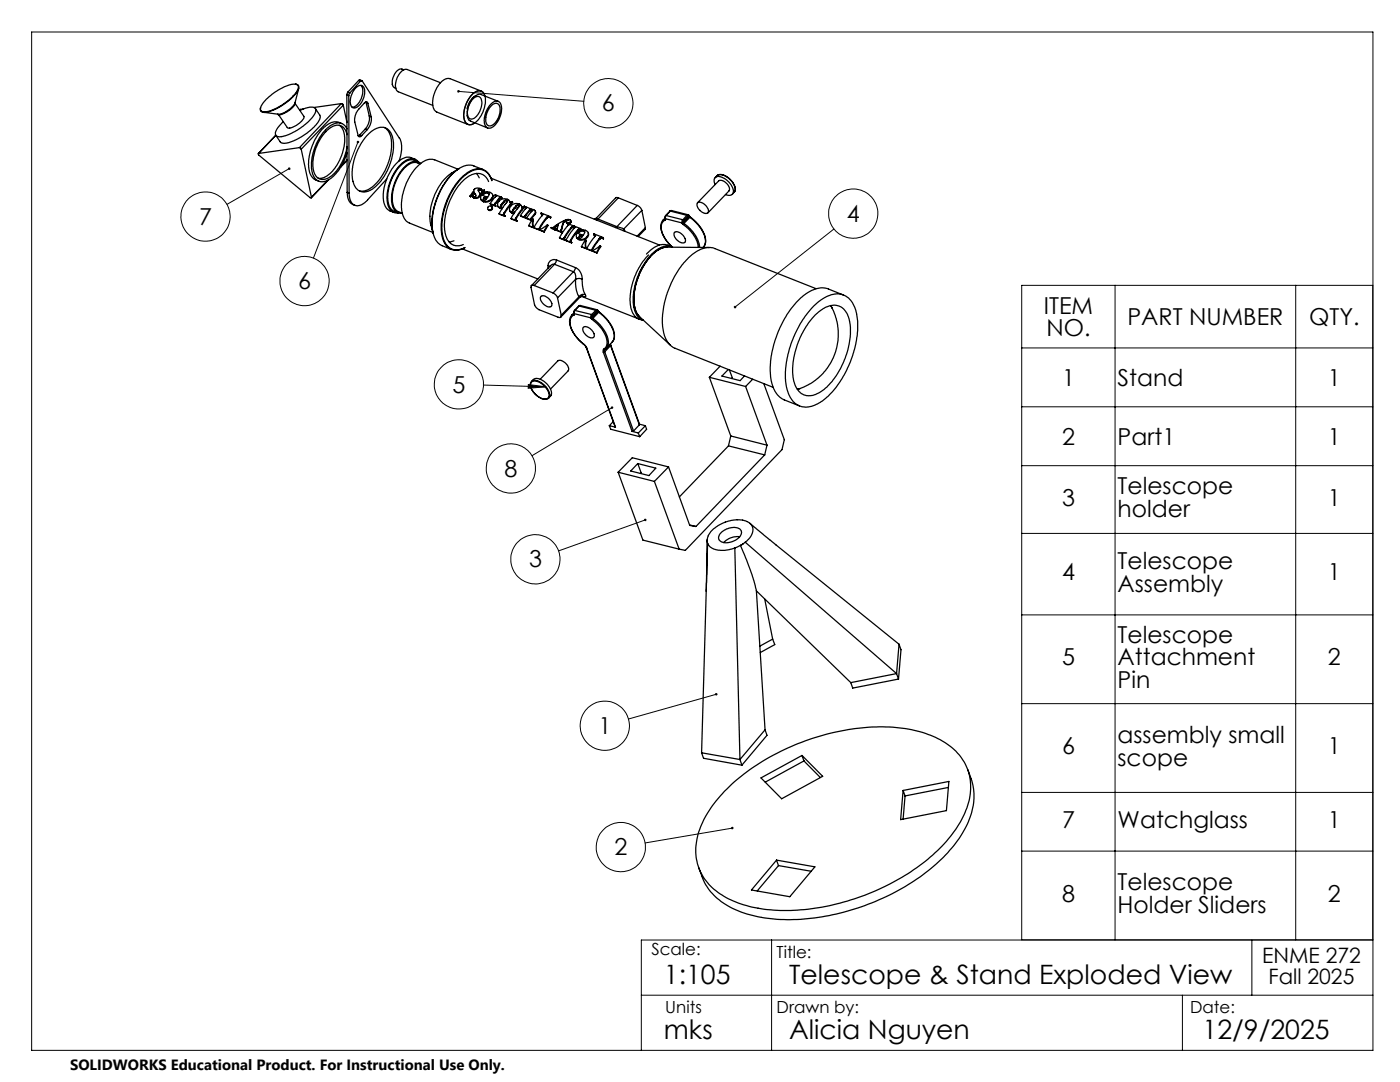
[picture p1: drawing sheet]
<svg xmlns="http://www.w3.org/2000/svg" width="279mm" height="216mm" viewBox="0 0 279 216" stroke-linecap="round" stroke-linejoin="round" font-family="sans-serif">
<g fill="none" stroke="#000" stroke-width=".25">
<path d="M53.2 19.8l1.4-1.2 2.1-1.3 1.7-.5h.7l.4 .3v.7l-.7 1-1 1.1-1.2 .9-1.4 .8-1.3 .5-.9 .2h-.7l-.3-.5 .1-.5zM58.9 16.8l.5 .1 .2 .3-.1 .8-.9 1.2-1.6 1.4-2 1.2-1.8 .6h-.6l-.5-.1-.1-.3v-.5M59.6 17.6l-.7 3-.4 .6-.9 .7-1.1 .7-.9 .2-3-.4M69.2 18.9l.4 .2M69.2 18.9l.1 19.5M69.4 18.4l-.2 .5M69.4 18.4l.4 .2M69.6 19.1l.1 19.4M69.8 18.6l-.2 .5M71 17.5l.8-.5 .5 .1 .4 .6 .1 1-.3 1-.6 1.1-.6 .6-.7 .2-.5-.4-.2-1 .2-1 .3-.8zM71.6 16.1l.2-.2 .4 .2M71.6 16.1l.3 .1"/>
<path d="M71.6 16.1l-2.2 2.3M71.9 16.2h.4l7.6 11.7 .3 1.1v1l-.6 2.1M71.9 16.2l-2.1 2.4M72 17l.3 .5 .1 .6-.3 1.5-.8 1.3-.7 .5h-.3M80.6 13.9l-.7-.1-.6 .3-.5 .6-.4 .8-.1 1.3 .2 .5 .5 .3M87.9 16.5l-6.7-2.7-.5 .1-.5 .2-1 1.5-.3 1.7 .4 .9 7.1 2.8M94.3 18.7l.2-.1a1.34 1.34 0 0 1 1.6-.4 1.34 1.34 0 0 1 .8 1.4 5.7 5.7 0 0 1-2.7 5.2 1.32 1.32 0 0 1-1.6-1.5 6.4 6.4 0 0 1 1.7-4.6zM94.3 19.8l.2-.1a.92 .92 0 0 1 1.1-.4 .92 .92 0 0 1 .6 1.1 3.5 3.5 0 0 1-2 3.3 1.08 1.08 0 0 1-.9-1.4l.3-1.2zM95 19.1l-.7 .4-.6 .8-.5 1.4M96 18.2l-6.5-2.6-.5 .1-.9 .6-.9 1.1-.3 .8-.5 1.3-.1 1.1 .2 .9 .4 .7 6.5 2.6M96.8 19.2l-.3-.6-.3-.4-.5-.1-.5 .1-1.2 .9-.9 1.4-.4 1.2-.2 1.2 .3 1.4 .6 .5 .3 .1 1.1-.4M58.9 20.7l1.8 2.6-.4 .8-.9 .8-1.2 .6h-.8l-1.8-2.6"/>
<path d="M58.9 20.4l-.1 .6-1.1 1-1.6 .9-.7-.1M59.8 29.5l.3 .3M59.8 29.5l-8.3 1.1v.2l10.4 8.7h.2l.1-.1M59.9 22l1.9-.6h.9l.3 .5-.1 .7-.7 1-2.1 1.9-2.5 1.3-1.2 .4-.9 .1-.5-.3v-.7l.5-.9 1.1-1.1M60 21.8l-.2 .2M60.1 29.8l2.1 9.6M60.6 21.7l-.6 .1M62.9 21.7l1 1.4v.6l-.8 1.1-1.7 1.7-2.4 1.4-1.4 .6-.8 .1-.8-.2-1-1.4-3.5 3.7M65.4 36l-3.2 3.4M65.5 35.9l-3.4 3.6M67.7 25l.7 .9 .4 1.4-.1 1.9-.5 1.8-1 2-1.3 1.6-1.3 .9-1.1 .1M68.1 20.7h.2l.2 .3"/>
<path d="M68.1 20.7l-8.3 8.8M68.1 20.7l-5.4 .7M68.2 24.7l-.8-.4h-.7l-.7 .2-.9 .6-.8 .7-.8 1-1.2 2.3-.7 2.6 .1 2.2 .2 .7 .5 .9 1.2 .7M68.5 21l-8.4 8.8M68.5 21l.8 3.4M69.3 25.7l-.3-.4a2.08 2.08 0 0 0-3.2-.1l-.9 .7-1.1 1.5-.7 1.3-.6 1.7-.3 1.9v1.3l.2 1.3 .4 .7 .4 .3 .6 .3 .7 .1 1-.4 .7-.4 .8-.8 1-1.4 .7-1.2 .6-1.7M69.3 26.9l-.4-1-.5-.6-.6-.3h-.6l-.7 .2-.8 .5-1.3 1.3-1.4 2.5-.5 1.9v2.2l.4 1.3a1.92 1.92 0 0 0 3.1 .3l1.1-1.1 1.1-1.6 .7-1.7 .4-1.5M69.3 38.4l.1 1 .3 .9 .4 .3 .7 .4M69.3 32l-1.2 1.3M69.3 38.4l.4 .1M69.3 31.9l-1.1 1.2M71.8 26.9l-.3 .2"/>
<path d="M71.8 26.9l.4 .2M72.9 25.7l.4 .2M72.9 25.7l-1.1 1.2M73 20.4l.1 .1M73.1 20.5l.3 .1M73.1 20.5l.6 2.6M73.3 25.9l-1.1 1.2M73.4 20.6l-.1-.2h-.5l-1.4 1.6-.5 1-.1 1.2 .7 2.9a.36 .36 0 0 0 .4 .2 .36 .36 0 0 0 .3-.2M73.4 20.6l.7 2.7M73.6 26.7l1.1-.9 1.1-.4a2.32 2.32 0 0 1 2.6 2.4l.1 2.5-.4 1.5-.8 2.3-1.5 2.3-1.1 1-1 .7a2.28 2.28 0 0 1-3.3-2l-.1-2.4 .6-2.5 1.1-2.4zM73.7 23.1v.9l-.1 .7-.7 1M73.7 23.1l.4 .2"/>
<path d="M74.1 23.3l-.1 1.4-.7 1.2M76.7 25.4l.9 1 .5 1.5v2.3l-.7 2.5-.6 1.4-.7 1.2-1.6 1.8-1.1 .8-.9 .2h-.8M77.2 35.7l-3.9 4.3-1.3 .9-.6 .2-.5-.1-.7-.5-.4-.8-.1-1.2M82.8 31.8l-1.1-.4h-.6l-1 .4-1.4 1.3-1.4 2.2-.7 2.7v2.4l.7 1.3 .4 .4 .9 .3M83.5 32.3l-1.1-.4h-.5l-1.1 .4-1.5 1.5-1.4 2.5-.5 2.3 .1 1.8 .5 1.3 .4 .4 1 .4M83.5 32.3l-.4-.4-.8-.3-.7 .2-.7 .2-.6 .5-1.1 1.2-1.3 2.3-.4 1.1-.2 1.6 .1 2.2 .7 1.2 .6 .3 .8 .1M84 32.6l-1-.4h-.6l-.8 .4-1.4 1.3-1.2 2.1-.7 2.1-.2 2.1 .3 1 .2 .6 .5 .5 .4 .2h.8l-1-.3-.5-.5-.3-.7-.2-1.1 .2-2.3 .7-1.9 1.1-1.7 1.1-1.1 1.2-.5h.5l.8 .3M91.4 33.8l-4.9-2a4.4 4.4 0 0 0-4 2.3l-1.4 2.3-.8 2.5-.2 2.6 .4 1.8a2.02 2.02 0 0 0 1.2 1.2l4.7 1.9M91.6 33.7l-1.7 1-1.3 1.1-1.1 1.7-.8 1.6-.6 1.8-.3 1.8v1.5l.6 2.4M91.7 33.6l-1.1 .8-1.5 1.7-1.2 1.8-.8 1.8-.6 2-.2 1.5-.1 1.7 .3 1.7M93.2 23l.1 .3M93.5 23.9h.1"/>
<path d="M93.8 39.1l.1 .2M93.8 39.1l.1 .1M93.9 39.2v.1M94.2 39l-.3 .2M94.2 39v.1M94.2 39l.1 .2M94.2 39.1l-.3 .2M94.2 39.1l.2 .2M94.3 39.2l.2 .2M94.3 39.2l.1 .1M94.4 38.4v.8M94.4 39.3l.2 .2"/>
<path d="M94.4 38.4l-.6 .7M94.5 39.4l.1 .1M94.6 38.3l.4 .7M95.1 34.6l.5 .9M95.5 37.8v.3a.6 .6 0 0 1 .2 1M95.5 37.8v.2M95.5 38v.1M95.7 39.1l-.1 .1a.95 .95 0 0 1-1.1 .2M95.7 39.1v.1M95.7 39.2l-.4 .3h-.7M95.8 38.6l-.1 .6M95.9 37.7l.3 .4-.2 .5"/>
<path d="M95.9 37.7l-.4 .1M95.9 37.7v.2M95.9 37.9l-.4 .1M95.9 37.9l.3 .2M96 39.8l.5 .5M96 38.6l.1 .2M96 38.6h.1M96.1 38.6v.2M96.4 33.8l-1.8-.7a3.8 3.8 0 0 0-4 1.3l-1.5 1.6-.7 1.1-.9 2-1 2.9-.3 2.8a4.4 4.4 0 0 0 2 4.2l1.9 .8M96.4 38.6l.8-.3 .7 .2a.68 .68 0 0 1 .2 1.1M96.4 38.6l.1 .1M96.4 38.6h.1"/>
<path d="M96.5 38.6v.1M96.6 39.5l.1 .1M96.7 38v.1l-.6 .7M96.7 39.6l-.3 .4M96.7 38h-.4l-.3-.3-.7-.2-.4 .1-.3 .3a1.17 1.17 0 0 0 .4 1.1 .37 .37 0 0 1-.6 .2 .37 .37 0 0 1-.1-.5l.1-.3M96.7 38l-.6 .6M96.7 39.3l-.1 .2M96.7 39.3l.5 .1-.4 .6a.23 .23 0 0 1-.4 0 .23 .23 0 0 1 .1-.3l.1-.2M96.7 39.3l.1 .1M96.8 39.4l-.1 .2M96.8 39.4l.4 .1M97.4 38.4v.1a.53 .53 0 0 1-.1 .9l-1.2-.5-.1 .2a.71 .71 0 0 0 .4 1"/>
<path d="M97.4 38.4h-.5l-.4 .2M97.4 38.4v.2M97.4 38.6l-.4-.1-.5 .2M97.4 38.6l.2 .1M97.5 36.2a2.49 2.49 0 0 0-4-1l-.8 .6-1.3 1.4-.7 1.1-1.1 2.1-.5 1.7-.3 1.7-.1 1.6 .2 1.3a2.46 2.46 0 0 0 3.6 2.1M97.9 20.8l.8-.6 .4-.1 .4 .1 .5 .6 .1 1.4-.5 1.6-.7 1.1-.9 .6-.6 .1-.6-.6-.2-1.1 .4-1.7zM98 35.6l33.6 13.3M98.1 21.1l.7-.5 .6 .1 .4 .6v1l-.2 1-.6 1-.8 .7-.7 .1-.5-.5-.1-1.2 .5-1.3zM98.1 39.6l-.2 .2a1.42 1.42 0 0 1-1.5 .3M98.1 39.6v.2M98.1 39.8l-.1 .1a1.38 1.38 0 0 1-1.5 .4M98.1 36.1a2.79 2.79 0 0 0-4.5-1.7l-1.4 1.1-1.3 1.5-1.6 3-.6 1.9-.4 1.7-.1 1.8 .1 1.2a3.3 3.3 0 0 0 2.7 3.3l1.3-.3 .5-.2"/>
<path d="M98.2 36l-.7-1.3-.5-.5-.5-.3a4 4 0 0 0-4.1 1.2l-1.9 2.4-1.5 2.9-.6 2.1-.3 1.7v2.1a3.5 3.5 0 0 0 2.4 3.6l1.3-.1 1-.4M98.3 38.9l.1 .4-.3 .5M98.8 38.9l1.3 .5M98.8 38.9l.2 .2M98.8 38.9h.1M98.9 38.9l.1 .2-1.2 1.5M98.9 38.9l.1 .2M99 39.1h.1M99.4 20.2l-3.5-1.4h-.3l-.8 .4-.4 .4-.8 1.3-.4 1.4 .1 .9 .3 .7 .3 .3 3.4 1.3M99.5 39.7l-.7 .8M99.5 39.7l.1 .1M99.6 39.8l-.7 .8"/>
<path d="M99.7 39.5v.2M99.7 39.5l-.2 .2M99.7 39.7l-.1 .1M100 39.4l-.3 .1M100 39.4h.1M100 39.4v.1M100 39.5l-.3 .2M100 39.5l.1 .1M100.1 39.4v.2M100.1 39.6h.1M100.1 39.4h.1M100.1 39.4l.1 .1"/>
<path d="M101.2 39.8l.2 .2-.2 .3-.8 1-.3 .2a.29 .29 0 0 1-.3-.3 .29 .29 0 0 1 .2-.3M101.2 39.8h-.2l-.4 .3M101.2 39.8l.1 .2M123.4 39.5h-.5l-3.9 4M123.4 39.5l-4.1 4.2M123.4 39.5l3.8 1.5M142.7 36.8l-.2-1 .3-.4 .4-.2 .6 .1 .8 .3 .9 .7 .8 1.3v.9l-.4 .4-.6 .1-.5-.2M143.1 35.1l.5-.3 .6 .1 1.3 .7 .8 .8 .3 .7 .2 .8-.3 .5M143.1 35.1h.1M143.1 35.1l.6-.3 .6 .1 1.3 .8 .7 .8 .3 .8 .1 .7-.2 .4M143.1 35.1l-.4 .4M146.5 38.4l-.3 .3"/>
<path d="M90.6 48l-1 .3M92.3 49.7l15.1 6M96.4 40.1l.1 .2M97.4 41.8l.2 .2M97.5 41.9l.1 .1M97.8 40.6l1.1 .6M97.8 40.6l1 .4M98.1 41.2l.2 .3-.1 .2M98.1 41.7l-.2 .2h-.4M98.1 41.7v-.5l-.5-.1-.3 .4 .2 .4M98.1 41.7h.1M98.2 41.7l-.2 .3h-.4"/>
<path d="M98.7 40.6v.2l.2 .2M98.7 40.6l.1 .2M98.8 40.8v.1M98.8 40.5l-.1 .1M98.8 41l.1 .2M98.8 40.5l.1 .1M98.9 41v.2M98.9 41h-.1M98.9 40.6l-.1 .2M99.4 41.2l.4 .4M99.6 42.7l1.2 .5M99.6 42.7l1.1 .4"/>
<path d="M99.7 41.4l.6 .1-.7 1.2M99.7 41.4l.1 .2M99.8 41.6h.4M100 40.9l.1 .1M100.1 41l-.2 .4M100.3 40.5l-.3 .4M100.3 40.5v.1M100.3 40.6l-.2 .4M100.5 42.7v.2l.2 .1M100.5 42.7l.1 .1M100.6 42.8l-.1 .1M100.6 40.1l-.3 .4"/>
<path d="M100.6 40.1v.2M100.6 42.5l-.1 .2M100.6 42.5l.1 .1M100.6 40.3l-.3 .3M100.7 42.6l-.1 .2M100.7 43.1l.1 .1M100.7 43l.1 .2M100.7 43v.1M101.3 40h-.3l-.4 .3M101.3 40h.1M101.7 40.3v.1M101.7 42.1l.5 .4"/>
<path d="M101.7 40.4l-.2-.5-.7-.2-.7 .1-.5 .4a.73 .73 0 0 0 .1 1.2M101.8 40.7l-1.2 1.8M101.8 40.7l.1 .2M101.9 40.9l-1.2 1.7M102 43.6l1.2 .5M102 43.6l1 .4M102.1 42.4h.6l-.7 1.2M102.1 42.4l.1 .1M102.2 42.5l.4 .1M102.3 40.2v.3l-.4 .4M102.3 40.2l-.6 .2M102.3 40.2l-.5 .5"/>
<path d="M102.4 41.8l-.2 .3 .1 .3M102.4 41.8v.1M102.4 41.9l-.1 .5M102.7 41.5l-.3 .3M102.7 41.5v.1M102.7 41.6l-.3 .3M102.9 43.6v.3M102.9 43.6l.1 .1M102.9 43.9l.2 .1M103 43.7l-.1 .2M103 41.1l-.3 .4M103 41.1v.1"/>
<path d="M103 43.4l-.1 .2M103 43.4l.1 .1M103 41.2l-.3 .4M103 44l.2 .1M103.1 44l.1 .1M103.1 44h-.1M103.1 43.5l-.1 .2M103.6 40.8l.1 .2-.5 .7-.6 .7h-.3M103.6 40.8h-.3l-.3 .3M103.6 40.8v.2M103.6 41h-.2l-.4 .2M103.6 41h.1"/>
<path d="M103.9 43l1.1 .6M103.9 43l1 .5M104.1 41.2v.1M104.1 41.3l-.3-.5-.6-.2h-.5l-.8 .5a.74 .74 0 0 0 .2 1.3M104.1 41.3h.1M104.2 41.7l-1.2 1.7M104.2 41.7v.1M104.2 41.8l-1.1 1.7M104.7 41.2v.1l-.5 .5M104.7 41.2l-.6 .1M104.7 41.2l-.5 .5M104.8 43v.3"/>
<path d="M104.8 41.3l1.1 .4M104.8 41.3l.2 .2M104.8 41.3h.1M104.8 43l.1 .1M104.8 43.3l.2 .1M104.9 43.1l-.1 .2M104.9 41.3l.1 .3-1.1 1.4M104.9 41.3l.1 .2M104.9 42.8l-.1 .2M104.9 43.5l.1 .1M104.9 42.8l.1 .2M105 41.5h.1"/>
<path d="M105 43.4v.2M105 43.4l-.1 .1M105 43l-.1 .1M105.1 43.5l1 .5M105.1 43.5l1 .4M105.5 45l3.1 1.3M105.5 45l3 1.2M105.7 41.9l-.8 .9M105.7 41.9v.2M105.7 42.1l-.7 .9M105.9 41.7l-.2 .1h.6l.5 .3v.5M105.9 41.7v.1"/>
<path d="M106 43.5v.2l.2 .2M106 43.5l.1 .2M106.1 43.7l-.1 .1M106.1 41.8l.1 .3-1.1 1.4M106.1 41.8l-.4 .1M106.1 41.8l.1 .2M106.1 43.4l-.1 .1M106.1 43.9v.1M106.1 43.4l.1 .1M106.2 42l-.5 .1M106.2 42h.1M106.2 43.9h-.1"/>
<path d="M106.2 43.9h.1M106.2 43.5l-.1 .2M106.4 43.7v1.6M106.4 43.7l-.9 1.3M106.4 43.7l-.1 1 .1 .6M106.6 57h-.6v.4l.7 3.4 .2 .5 .6 .5 4 1.6 .4-.1 .1-.4M106.6 57l3.8 1.5M106.8 42.6l-.7 .8M106.8 42.6v.2M106.8 42.8l-.6 .7M106.9 42.2v.3l-.1 .3M108 42.5l.1 .3 .2 .1"/>
<path d="M108 59.1l.6-.1 1 .6 .5 1-.1 .6h-.7l-.9-.6-.5-.8-.1-.5zM108 42.5l.3 .2v.2l-.8 .9-.9 1.5h-.2M108 42.5l1.9 .8M108.5 46.2l.1 .1M109 43.5l-1.5 2.2a1.3 1.3 0 0 0 1.3-.5l.5-.3M109 43.5l.1 .1M109.1 43.6l-1.5 2.2M109.2 43.3l-.2 .2M109.2 43.3v.2M109.2 43.5l-.1 .1M109.3 44.9l.1 .1-.8 1.3M109.3 44.9l-.8 1.3"/>
<path d="M109.4 53v.5M109.4 53l.3 .2M109.6 43.2l-.4 .1M109.6 43.2v.2M109.6 43.2l.2 .1M109.6 43.4l-.4 .1M109.6 43.4l.3 .1M109.8 43.3l.1 .2M109.9 43.3v.2M109.9 43.3h-.1M110 45.5l.7 .4M110 45.5l.6 .2"/>
<path d="M110.4 58.5l.6 .4 .3 .5M110.5 45.4l.9-.7-.2 1-.3 .1M110.5 45.4l.2 .2M110.5 45.4l.1 .2M110.6 45.6h.1M110.6 45.7l.1 .2M110.7 52.7h-.4l-.4 .3-3.9 4M110.7 52.7l-4.1 4.3M110.7 52.7l3.7 1.5M110.7 45.6v.3M110.7 45.6l-.1 .1M110.9 45.8l1.3 .6"/>
<path d="M110.9 45.8l1.2 .5M111.1 51.9a1.22 1.22 0 0 0-1.7 1.1M111.1 51.9l-.4 .8M111.1 51.9l3.8 1.5M111.3 59.4l.7 3.5M111.4 45l-.8 .6M111.7 47.4l1.1 .6M111.7 47.4l1 .5M112 45.9v.2l.1 .1M112 45.9v.1M112 46v.2M112.1 46.3l.1 .1"/>
<path d="M112.1 46.2l.1 .2M112.1 46.2v.1M112.5 44.1l-.5 1.8M112.5 44.1v.2M112.5 44.3l-.5 1.7M112.6 47.4v.3M112.6 47.4l.1 .2M112.6 47.7l.1 .1M112.7 47.6l-.1 .1M112.7 47.3l-.1 .1M112.7 47.3v.1M112.7 47.9l.1 .1"/>
<path d="M112.7 47.8l.1 .2M112.7 47.8v.1M112.7 47.4v.2M112.9 48l1.2 .5M112.9 48l1.1 .4M113 44.2l.1 .3 .1 .1M113 44.1l-.5 .2M113.2 44.4v.2M113.3 44.7l1.3 .4M113.3 44.7l.1 .2M113.3 44.7h.1M113.4 44.7l.1 .2-1.3 1.6-.5 .9"/>
<path d="M113.4 43.8l-.2 .1a.23 .23 0 0 0-.2 .3 .23 .23 0 0 0 .2 .2M113.4 43.8l-.9 .3M113.4 44.7v.2M113.4 43.8v.1M113.4 44.9h.1M113.8 47.9l.1 .3M113.8 44.3l.1-.3-.3-.2a6.2 6.2 0 0 0-3 1.4l-.6 .3M113.8 44.3l-.6 .1M113.8 44.3l.1 .1M113.8 47.9l.1 .1M113.9 44.4l-.7 .2M113.9 48.2l.1 .1"/>
<path d="M113.9 44.1v.3M113.9 48v.2M113.9 47.8l-.1 .1M113.9 47.8l.1 .1M114 45.4l-1.3 1.9M114 48.4l.1 .1M114 45.4v.2M114 48.3l.1 .2M114 45.6l-1.3 1.8M114 48.3v.1M114 47.9l-.1 .1M114.1 45.3l.1 .1"/>
<path d="M114.1 45.3l-.1 .1M114.2 45.4l-.2 .2M114.4 54.2a1.33 1.33 0 0 1 .5 1.5M114.4 45.1l-.3 .2M114.4 54.2l-4 4.3M114.4 45.1l.1 .1M114.4 45.1l.1 .2M114.5 45.3l-.3 .1M114.5 45.3h.1M114.5 45.2h.2M114.5 45.2l.1 .1M114.6 45.3h.1"/>
<path d="M114.6 45.1l-.1 .1M114.6 45.1v.1M114.6 45.3l.1 .1M114.6 45.1l1.3 .5M114.7 45.2l.1 .1-1.1 1.4-.8 1.3M114.7 45.2v.2M114.7 45.4h.1M114.9 53.4a2.58 2.58 0 0 1 1.3 2.3M114.9 55.7l.1 2.1 .5 1.4M114.9 53.4l-.5 .8M114.9 55.7l-3.6 3.7M115.1 47.4l.5 .4"/>
<path d="M115.3 45.9l-1.4 1.9M115.3 45.9v.2M115.3 46.1l-1.3 1.8M115.4 45.8v.1M115.4 45.8l-.1 .1M115.4 45.9l-.1 .2M115.5 46.1l.8-.2 .6 .1a.7 .7 0 0 1 .3 1.2M115.5 47.7l.1 .1M115.5 46.1l.1 .2M115.5 46.1v.1M115.5 46.2l.1 .1M115.5 59.2l.2 .1"/>
<path d="M115.5 59.2l-3.5 3.7M115.6 47.1l-.1 .3 .1 .3M115.6 47.1l.1 .1M115.7 59.3h.1M115.7 45.6h-.2l-.1 .2M115.7 47.2l-.2 .4M115.7 59.3l-3.8 4M115.7 45.6l.1 .1M115.7 45.6v.2M115.7 45.8l-.3 .1M115.7 45.8l.2 .1M115.8 46.8l-.2 .3"/>
<path d="M115.8 46.8l.5 .2-.5 .6-.2 .1M115.8 46.8l.1 .2M115.8 45.7l.1 .2M115.9 45.6v.3M115.9 45.6l-.1 .1M115.9 47l-.2 .2M115.9 47l.3 .1M116 59.1l11.6 4.6M116 49.2l3.1 1.3M116 49.2l3.1 1.2M116.2 55.7v1.3l.6 1.8M116.2 55.7l-.8-.1-.5 .1"/>
<path d="M116.3 59.1l-.6 .2M116.5 46a.54 .54 0 0 1-.1 1l-1.2-.5-.1 .2a.66 .66 0 0 0 .4 1M116.5 46h-.5l-.5 .2M116.5 46v.2M116.5 46.2l-.4-.1-.5 .2M116.5 46.2l.2 .1M116.8 58.8h-.7l-.6 .4M116.8 58.8a.25 .25 0 0 1 0 .4 .25 .25 0 0 1-.3 0l-.3-.1M116.9 47.9l.1 1.6M116.9 47.9l-.9 1.3M116.9 47.9l-.1 1.2 .2 .4M117.2 47.2l-.3 .2a1.42 1.42 0 0 1-1.4 .3"/>
<path d="M117.2 47.2v.1M117.2 47.3l-.7 .5h-.9M117.4 46.5l.1 .3-.3 .5M118.5 46.7l.3 .4M118.5 46.7l.4 .2-.1 .2-1.7 2.4h-.1M118.5 46.7l1.9 .7M119 43.5l-.4 .2M119 43.5l.3 .2M119.1 50.4v.1M119.3 43.7l-.3 .2M119.3 43.7l3.8 1.5M119.6 47.7l-1.2 1.6-.4 .6 .2 .1"/>
<path d="M119.6 47.7v.1M119.6 47.8l-1.4 2.2M119.7 47.5l-.1 .2M119.7 47.5l.1 .2M119.8 47.7l-.2 .1M119.8 49.1l.1 .1-.8 1.3M119.8 49.1l-1.3 .8-.3 .1M119.8 49.1l-.7 1.3M120.1 47.4l-.4 .1M120.1 47.4v.2M120.1 47.4l.3 .1M120.1 47.6l-.3 .1"/>
<path d="M120.1 47.6l.3 .1M120.4 47.5v.2M120.4 47.4v.3M120.4 47.4v.1M123.1 45.2l1.4 .5M123.1 45.2l-.3 .2M124.5 45.7l-.1 .3M124.5 45.7l.2 .5M127.2 41l.7 .5 .2 .5M127.2 41l-4.1 4.2M128.1 42l-3.6 3.7M128.1 42l.7 3.4"/>
<path d="M128.8 45.4v.4l-1.4 1.4M128.8 45.4l-1.7 1.7M129.4 50.9l-1.4 1.7-1 1.7-.5 1.3-.7 3-.1 1.4 .2 1.4a2.79 2.79 0 0 0 2.3 2.5M132.3 44l-.3 .3-.1 .7 .2 1.5 1 1.7 1 1.1M132.3 44h.1M132.7 43.6h.1M132.7 43.5l-.4 .5M132.8 43.6v.1M132.8 43.9l-.5 .3-.3 .5-.1 .7 .2 .8 .7 1.6 1.4 1.5a3.9 3.9 0 0 0-4.1 1.4l-.9 .9-1.1 1.8-1 2.3-.7 2.7 .1 2.8a3 3 0 0 0 1.9 2.7M132.8 43.6v.3M132.8 43.6l-.5 .4M132.8 43.6l3.3 .9"/>
<path d="M132.8 43.7v.2M132.9 43l-.2 .6M132.9 43h.1M132.9 43l-.1 .6M132.9 43l3.4 .9M133.2 49.3l-1.4 .3-1.5 1.1-1 1.1-1.2 1.9-1 2.4-.5 2.2-.1 2 .2 1.2a2.96 2.96 0 0 0 .9 1.7M133.2 49.3l8.4 .1M133.7 42.1h.1M133.7 42.1l-.8 .9M133.8 42.1l-.9 .9M133.8 42.1l3.3 .9M134 42l-.3 .1"/>
<path d="M134 49.2l-1-.3a4.5 4.5 0 0 0-4 1.8M134 42l-.2 .1M134 42l3.4 .9M134.6 46.4l.6-.2 .8 .4 .7 .9v.8l-.2 .2h-.4l-1-.6-.6-1zM136.1 44.5h.1M136.1 44.5l.2 .3M136.3 43.9l-.2 .2v.4M136.3 43.9l.2 .1M136.3 44.8l.9 .7 1.2 1.3 .7 1.2 .2 1.4M136.4 44.4l-.3 .1M136.4 44.4l.1 .2M136.4 44.4h.1"/>
<path d="M136.5 44l-.1 .4M136.5 44.6l-.2 .2M136.5 44.6l1.3 1 1.1 1.5 .6 1.5 .1 .8M137.1 43l.2 .1M137.1 43l-.8 .9M137.3 43.1l.2 .1M137.3 43.1l-.8 .9M137.4 42.9l.2 .2M137.4 42.9l-.3 .1M137.5 43.2l.2 .2M137.5 43.2h.1M137.5 43.2l-1.1 1.2"/>
<path d="M137.6 43.1l.2 .2M137.6 43.1l-.1 .1M137.6 43.1h.1M137.7 43.4l1.6 1.4 1.2 2 .3 1.6-.4 .9M137.7 43.4l-1.2 1.2M137.8 43.3l1.4 1.3 1.3 2 .3 .9v.8l-.1 .5-.3 .5M137.8 43.3l-.1 .1M139.2 40.5l.4-.2 1 .4 .7 .9v.8l-.2 .2h-.4l-1-.5-.5-.9zM139.2 40.5l4.3-4.5h.5l.9 .5 .7 .9-.1 .7-4.2 4.4M140.4 49.3l-.1 .1M162.9 57.6l-20.2-8a5.1 5.1 0 0 0-5.1 1.7l-.2 .1a18.4 18.4 0 0 0-5.1 14.3 4.5 4.5 0 0 0 2.4 3.8l19.6 7.8M168.3 58.9l-3-1.2a5.2 5.2 0 0 0-5.2 1.5l-.6 .5a20.6 20.6 0 0 0-5.7 15.9 5.2 5.2 0 0 0 2.7 4.2l3.1 1.2"/>
<path d="M106 76.3l.4-.2h.7l.7 .2 .6 .5 .8 .9 .3 .5 .1 .4-.1 .7-.5 .3h-.7l-1.3-.8-.5-.5-.6-1v-.6zM106.1 76.1l-.3 .5 .1 .7 .5 .8 .5 .7 1 .6 .6 .3 .7-.1 .3-.2M106.1 76.1l.5-.5 .8-.1 1.1 .5 .6 .6 .5 .6 .5 1-.1 .8-.5 .4M106.1 76.1l.4-.2 .8 .1 1.4 .9 .9 1.5 .1 .6-.2 .4M107.8 75.7l3.6-3.7 .6-.1 .7 .5 .7 .8 .1 .7-3.6 3.7M114.1 62.9l-.3 .4-.1 .7 .3 1.7 1.3 1.9 1.2 1.1M114.1 62.9h.1M114.5 62.5l.1 .1M114.5 62.5l-.4 .4M114.5 62.6h.1M114.5 62.9l-.4 .2-.3 .6 .1 1.5 .9 1.8 1.7 1.7M114.5 62.6v.3"/>
<path d="M114.5 62.6l-.4 .3M114.6 62.6l3.3 .8M114.6 62.6l-.1 .3M114.7 61.9l-.2 .6M114.7 61.9h.1M114.7 61.9l-.1 .7M114.7 61.9l3.4 .9M115.5 61.1h.1M115.5 61.1l-.8 .8M115.6 61.1l-.9 .8M115.6 61.1l3.3 .8M115.8 61l-.3 .1"/>
<path d="M115.8 61l-.2 .1M115.8 61l3.4 .8M116.4 65.3l.3-.1h.5l.9 .7 .5 .7-.1 .6-.2 .2h-.4l-1-.5-.6-.9zM116.5 68.7l.5 .7M116.5 68.7l.6 .7M116.5 68.7h.1M117 69.4l5.8 15.8M117 69.4h.1M117.1 69.4l5.7 15.8M117.9 63.5l.3 .2M117.9 63.4v.1M118.1 62.8l-.2 .3v.3"/>
<path d="M118.1 62.8l.2 .2M118.2 63.7l1.4 1.4 1.2 1.8 .3 1.1v.7l-.2 .6-.4 .4M118.2 63.4h-.3M118.2 63.4l-.3 .1M118.2 63.4l.1 .1M118.2 63.4h.1M118.3 63l-.1 .4M118.3 63.5l-.1 .2M118.3 63.5l1.8 1.7 1.1 1.9 .2 1.4-.4 1M118.9 61.9l.2 .2M118.9 61.9l-.8 .9M119.1 62.1h.2"/>
<path d="M119.1 62.1l-.8 .9M119.2 61.8l.2 .2M119.2 61.8l-.3 .1M119.3 62.1l.1 .1M119.4 62.2l.1 .1M119.4 62l-.1 .1M119.4 62v.1M119.4 62.2l-1.2 1.2M119.4 62.1l.2 .2M119.4 62.1v.1M119.5 62.3l1.6 1.4 1.2 1.9 .3 1v.7l-.4 1M119.5 62.3l-1.2 1.2"/>
<path d="M119.6 62.3l1.4 1.3 1.3 1.8 .3 1.1v.8l-.4 1M119.6 62.3h-.1M120.4 70.3l5.8 15.8M120.5 69.7l-.1 .1v.5M120.5 69.7h.2M120.7 70.2l-.3 .1M120.7 70.2l5.7 15.8M120.7 69.7h.1M120.7 69.7v.5M121 69.5l-.3 .2M121.8 68.7v.3M121.8 68.6l.1 .3"/>
<path d="M121.8 69l-1.1 1.2M121.8 69l5.8 15.8M121.9 68.9l5.7 15.9M121.9 68.9l-.1 .1M122.2 68.3l-1.2 1.2M127.6 63.2l6.2 5.7M127.9 63.7l.3 .1M141.6 75.3l7.2 1.8M141.6 75.3l4.2 11.7M143.7 73.1l-2.1 2.2M145.3 73.7l-1.2 1.3 3.6 1 .9-1M145.6 73.8l.6 1.6-.2 .1"/>
<path d="M148.8 77.1l4.3 11.7M150.2 75.7l-1.4 1.4M152.4 76.6l4.1 11.1-.4 2-19.3 20.1-1.3-.2M162.3 61.1a6.4 6.4 0 0 1 5.7-2.4 4.8 4.8 0 0 1 3.1 4.7 20.1 20.1 0 0 1-7 16.6 4.8 4.8 0 0 1-4.8 .9 5.5 5.5 0 0 1-2.5-4.6 20.7 20.7 0 0 1 5.5-15.2zM162.7 62.9l.3-.3a4.6 4.6 0 0 1 4.5-1.5 4.3 4.3 0 0 1 2.2 4v2.1l-.8 3.5-1.2 3-1.5 2.1a6.6 6.6 0 0 1-4.9 3.2 3.4 3.4 0 0 1-2.9-3.2l-.2-1.4 .1-1.9 .8-3.6 .9-2.3 .9-1.4zM165.8 61l.5 .9 .6 1.7 .4 2.3v2l-.8 2.9-1.2 2.4-1.5 1.8-2.1 1.6-2.6 1.1M121.6 84.9l.3 .8 5.8 1.4M121.6 84.9l1.2 .3M122.4 84.1l-.8 .8M123.4 94.2l7.2 1.9M123.4 94.2l4.9 13.6 7.2 1.8M126.2 86.1l1.2 .3"/>
<path d="M126.4 86l-.2 .1M127.3 92.5l3.6 .9-1.4 1.5-3.6-.9zM127.3 92.5l.7 1.8-.2 .2M127.4 86.4l.3 .7M127.6 84.8l-1.2 1.2M127.6 84.6l1.2 .3M128.8 84.9l-1.4 1.5M128.8 84.9l.2 .8-1.3 1.4M130.6 96.1l4.9 13.5M133.4 93.2l-2.8 2.9M133.4 93.2l-7.2-1.9-2.8 2.9M133.4 93.2l4.3 11.6 1.2 .3"/>
<path d="M145.4 89l7.2 1.8M145.4 89l-9.8 10.2M145.8 87l7.3 1.8M145.8 87l-.4 2M152.6 90.8l-13.7 14.3M153.1 88.8l-.5 2M137.6 104.7l1.3 .4M141.1 107.8l-.2 10.2M141.2 108.4a3 3 0 0 0 3.2 1.4l2.2-.4M141.2 108.4l-1.2 41.8M143.9 106.3l1.1-.7 1.4-.4 1.2 .3 .4 .7-.2 .6-.6 .7-1.2 .6-.8 .2-1.2-.1-.5-.5-.1-.7zM146.6 109.4l1.1 42.2"/>
<path d="M147.6 107.1h-.7l-1 .2-1 .5-.4 .5M148.3 108.5l-1.7 .9M148.3 108.5l-.5 .3 2.3 6 .9 3.1M148.7 108.2l-.4 .3M148.7 108.2a2.84 2.84 0 0 0 1.4-3.3 4 4 0 0 0-4.4-1 6 6 0 0 0-4.5 3.4l-.1 .5 .1 .6M148.7 108.2l30.2 26.2M149.6 104.4l29.8 24.2M151 117.9l1.7 27.7M151 117.9l18.8 18.3M152.6 119.5l1.6 8M154.2 127.5l-2.6 1.4M154.2 127.5l.4 1.1-2.9 1.6"/>
<path d="M178.9 134.4l-9.1 1.8M178.9 134.4l.4 1.1M179.3 135.5l-9.1 1.8-.4-1.1M179.4 128.6l-.5 5.8M179.4 128.6l.4 1-.5 5.9M140 150.2l7.7 1.4M140 150.2l.4 1.1 7.7 1.4M144.6 157.9a45.8 45.8 0 0 1 34.2-12.7 18.6 18.6 0 0 1 12.3 5 10.6 10.6 0 0 1 1.5 12 29.3 29.3 0 0 1-12 12.5 45.8 45.8 0 0 1-28.1 6.7 17.7 17.7 0 0 1-11.3-5.3 10.7 10.7 0 0 1-1-12l2-3.4zM147.7 151.6l.4 1.1M151.9 155.2l8.2-4.5 4.1 4.2-8.2 4.5zM152.7 145.6l-5 6M152.7 145.6l.4 1.1-5 6"/>
<path d="M160.1 150.7l.3 1.1M160.4 151.8l-7.7 4.3M160.4 151.8l3.3 3.4M180.2 157.7l9.2-1.8-.5 5.8-9.2 1.8zM180.2 157.7l.4 1.1M180.6 158.8l-.4 4.7M189.3 157.1l-8.7 1.7M193.1 153.6l.7 1.8a12.7 12.7 0 0 1-1.8 11 36 36 0 0 1-16 12.9 42.9 42.9 0 0 1-24 3.8 15.9 15.9 0 0 1-10.7-5.8l-1-1.9-.8-2.3M155 171.6l7.6 1.4-5 5.9-7.6-1.3zM155 171.6l.4 1.1M155.4 172.7l6.5 1.1M155.4 172.7l-4.3 5.1"/>
</g>
<g fill="none" stroke="#000" stroke-width=".2">
<path d="M6.3 6.4h267.7v203.2h-267.7zM91.5 18.2l25 2M57.7 33.7l-12.4 7.1M71.4 28.3l-8.9 23.2M166.4 45.7l-19.7 15.6M222.5 56.9v130.6M258.6 56.9v130.6M96.5 76.8l12.5 .4M105.4 76.7l3.6 .5-3.6 .3zM203.9 69.4h70.1M122.1 81.4l-15.9 9.5M203.9 81.2h70.1"/>
<path d="M203.9 92.9h70.1M128.8 103.8l-17.3 6.1M203.9 106.4h70.1M142.9 138.5l-17.5 5M203.9 122.7h70.1M203.9 140.4h70.1M203.9 158.1h70.1M146.2 165.2l-17.5 3M203.9 169.8h70.1M128 198.6h146M154 187.6v22M203.9 187.5v-130.6h70.1v130.6"/>
<path d="M236 198.6v11M249.8 187.6v11M274 187.6h-146v22"/>
<circle cx="121.4" cy="20.6" r="4.9"/>
<circle cx="41" cy="43.2" r="4.9"/>
<circle cx="60.8" cy="56.1" r="4.9"/>
<circle cx="170.3" cy="42.6" r="4.9"/>
<circle cx="91.6" cy="76.7" r="4.9"/>
<circle cx="102" cy="93.5" r="4.9"/>
<circle cx="106.9" cy="111.6" r="4.9"/>
<circle cx="120.7" cy="144.8" r="4.9"/>
<circle cx="123.9" cy="169" r="4.9"/>
</g>
<path d="M142.8 138.3a.26 .26 0 0 0 .1 .5 .26 .26 0 0 0 .3-.3h-.3h.3l-.1-.2zM145.9 165.1a.26 .26 0 0 0 .2 .4 .26 .26 0 0 0 .3-.3h-.2h.2l-.3-.2zM128.7 103.5a.25 .25 0 0 0-.2 .3 .25 .25 0 0 0 .4 .2 .25 .25 0 0 0 .1-.4l-.2 .2 .2-.2zM122 81.1a.26 .26 0 0 0-.1 .4 .26 .26 0 0 0 .4 .1 .26 .26 0 0 0 .1-.4l-.3 .2 .3-.2zM105.4 76.7l3.6 .5-3.6 .3zM146.5 61.1v.3l.2-.1-.2 .1a.24 .24 0 0 0 .4 0 .24 .24 0 0 0 0-.3 .24 .24 0 0 0-.4 0zM57.6 33.4a.25 .25 0 0 0-.1 .4 .25 .25 0 0 0 .4 .1 .25 .25 0 0 0 0-.4l-.2 .2 .2-.2zM71.3 28.2a.25 .25 0 0 0 0 .3 .25 .25 0 0 0 .3 0 .25 .25 0 0 0-.1-.4l-.1 .2 .1-.2zM91.3 18l-.1 .2h.3h-.3a.25 .25 0 0 0 .3 .3 .25 .25 0 0 0 .2-.4 .25 .25 0 0 0-.4-.1z" fill="#000"/>
<g font-size="5.3">
<text x="132.5" y="196.4">1:105</text>
<text x="157.5" y="196.4">Telescope &amp; Stand Exploded View</text>
<text x="132.5" y="207.4">mks</text>
<text x="157.5" y="207.4">Alicia Nguyen</text>
<text x="240" y="207.4">12/9/2025</text>
</g>
<g font-size="4.7">
<text x="120.1" y="22.2">6</text>
<text x="39.7" y="44.8">7</text>
<text x="169" y="44.3">4</text>
<text x="59.5" y="57.7">6</text>
<text x="208.3" y="62.6">ITEM</text>
<text x="225" y="64.9">PART NUMBER</text>
<text x="261.2" y="64.9">QTY.</text>
<text x="208.8" y="67.1">NO.</text>
<text x="211.9" y="77">1</text>
<text x="223" y="77">Stand</text>
<text x="265" y="77">1</text>
<text x="90.3" y="78.3">5</text>
<text x="211.9" y="88.7">2</text>
<text x="223" y="88.7">Part1</text>
<text x="265" y="88.7">1</text>
<text x="100.7" y="95.1">8</text>
<text x="211.9" y="100.9">3</text>
<text x="223" y="98.6">Telescope</text>
<text x="265" y="100.9">1</text>
<text x="223" y="103.2">holder</text>
<text x="105.6" y="113.2">3</text>
<text x="223" y="113.5">Telescope</text>
<text x="211.9" y="115.8">4</text>
<text x="223" y="118.1">Assembly</text>
<text x="265" y="115.8">1</text>
<text x="223" y="128.3">Telescope</text>
<text x="211.9" y="132.8">5</text>
<text x="223" y="132.8">Attachment</text>
<text x="223" y="137.3">Pin</text>
<text x="265" y="132.8">2</text>
<text x="119.4" y="146.4">1</text>
<text x="223" y="148.2">assembly small</text>
<text x="211.9" y="150.5">6</text>
<text x="223" y="152.8">scope</text>
<text x="265" y="150.5">1</text>
<text x="211.9" y="165.2">7</text>
<text x="223" y="165.2">Watchglass</text>
<text x="265" y="165.2">1</text>
<text x="122.6" y="170.7">2</text>
<text x="211.9" y="179.9">8</text>
<text x="223" y="177.7">Telescope</text>
<text x="265" y="179.9">2</text>
<text x="223" y="182.2">Holder Sliders</text>
</g>
<g font-size="4.2">
<text x="251.9" y="192.2">ENME 272</text>
<text x="253.2" y="196.4">Fall 2025</text>
</g>
<g font-size="3.3">
<text x="130" y="190.6">Scale:</text>
<text x="155" y="191.2">Title:</text>
<text x="132.8" y="202.2">Units</text>
<text x="155" y="202.2">Drawn by:</text>
<text x="237.5" y="202.2">Date:</text>
</g>
<text font-size="3" x="14" y="213.5">SOLIDWORKS Educational Product. For Instructional Use Only.</text>
</svg>
